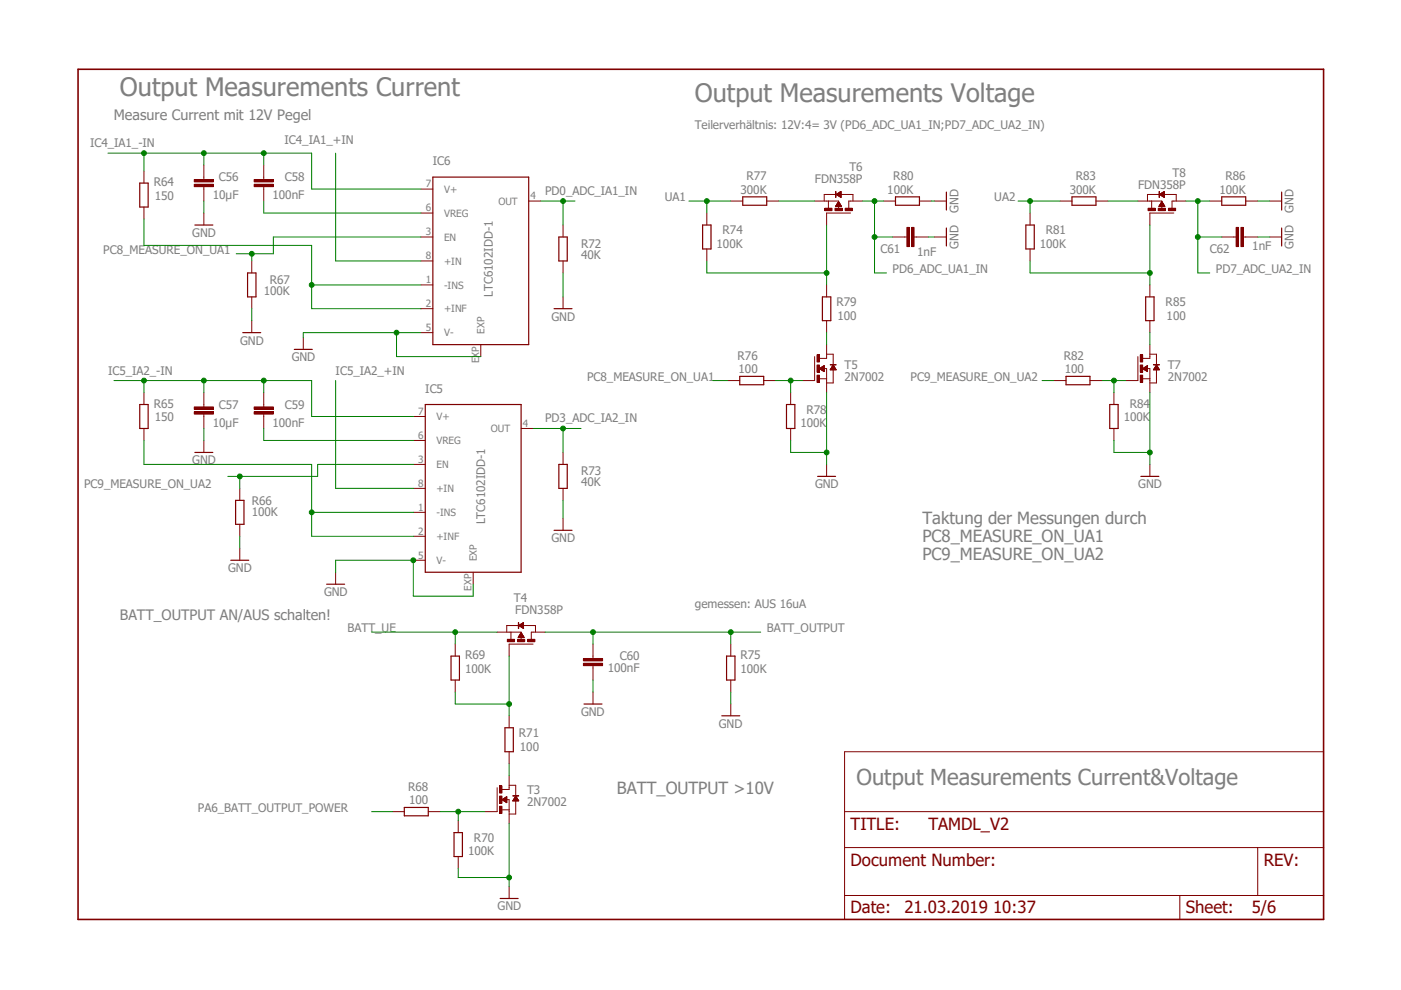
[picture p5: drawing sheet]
<svg xmlns="http://www.w3.org/2000/svg" width="297mm" height="210mm" viewBox="0 0 297 210" stroke-linecap="round" stroke-linejoin="round" font-family="sans-serif">
<path d="M16.5 14.7h264.1v180.2h-264.1z" fill="none" stroke="#7f0000" stroke-width=".34"/>
<path d="M154.9 42.6h2.6M162.6 42.6h2.5M187.3 42.6h2.6M194.9 42.6h2.6M175.3 60.4v2.5M175.3 68v2.5M179.1 159.4h101.5v35.5h-101.5zM179.1 179.7h101.5M179.1 172.1h101.5M266.7 179.7v10.2M179.1 189.9h101.5M250.1 189.9v5" fill="none" stroke="#7f0000" stroke-width=".21"/>
<path d="M157.5 41.7h5.1v1.8h-5.1zM189.9 41.7h5v1.8h-5zM174.4 62.9h1.7v5.1h-1.7z" fill="none" stroke="#7f0000" stroke-width=".25"/>
<path d="M179.2 44.2h1.5v.5h-1.5z" fill-rule="evenodd" fill="#7f0000"/>
<path d="M179.2 44.2h1.5v.5h-1.5z" fill="none" stroke="#7f0000" stroke-width=".21"/>
<path d="M177 44.2h1.6v.5h-1.6z" fill-rule="evenodd" fill="#7f0000"/>
<path d="M177 44.2h1.6v.5h-1.6z" fill="none" stroke="#7f0000" stroke-width=".21"/>
<path d="M174.9 44.2h1.5v.5h-1.5z" fill-rule="evenodd" fill="#7f0000"/>
<path d="M174.9 44.2h1.5v.5h-1.5z" fill="none" stroke="#7f0000" stroke-width=".21"/>
<path d="M177.2 40.6v1.3z" fill-rule="evenodd" fill="#7f0000"/>
<g fill="none" stroke="#7f0000" stroke-width=".21">
<path d="M172.7 42.6h5.1v1.7M174.7 42.6v-1.4h6.1v1.4M175.6 42.6v1.6M177.2 40.6v1.3zM177.2 43.7h1.2M177.2 43.7h1.1M177.2 43.6h1.1M177.3 43.5h1M177.3 41.2l1-.6v1.3zM177.3 43.5h.9M177.3 41.2h1M177.4 43.4h.8"/>
<path d="M177.4 41.3h.9M177.4 43.3h.7M177.4 41.1h.9M177.5 43.3h.6M177.5 41.4h.8M177.5 43.2h.6M177.5 43.1h.5M177.6 43.1h.4M177.6 41h.7M177.6 43h.4M177.6 41.4h.7M177.7 42.9h.2"/>
<path d="M177.7 41h.6M177.7 42.9h.1M177.7 41.5h.6M177.8 42.8h.1M177.8 40.9h.5M177.8 42.8l.6 1h-1.2zM177.9 41.6h.4M177.9 40.9h.4M178 41.7h.3M178 40.8h.3M178.1 41.7h.2M178.1 40.7h.2"/>
<path d="M178.2 41.8h.1M178.2 40.6h.1M178.3 41.9h.1M180.3 45.2h-5v2.5M182.9 42.6h-2.9v1.6M191.8 50.2h.5M193.8 50.2h.5M198.1 42.6h2.6"/>
</g>
<path d="M200.7 40.7v3.8" fill="none" stroke="#7f0000" stroke-width=".25"/>
<path d="M193.3 48.2h.5v4.1h-.5z" fill-rule="evenodd" fill="#7f0000"/>
<path d="M193.3 48.2h.5v4.1h-.5z" fill="none" stroke="#7f0000" stroke-width=".21"/>
<path d="M192.3 48.2h.5v4.1h-.5z" fill-rule="evenodd" fill="#7f0000"/>
<path d="M30.5 36.3v2.5M55.9 37.5v.6M55.9 39.6v.5M30.5 43.9v2.5M189.2 50.2h2.6M192.3 48.2h.5v4.1h-.5zM194.3 50.2h2.5M119.4 95.9v2.6M119.4 103.5v2.6M119.4 109.9v2.5" fill="none" stroke="#7f0000" stroke-width=".21"/>
<path d="M29.6 38.8h1.8v5.1h-1.8zM118.5 98.5h1.8v5h-1.8zM117.5 112.4h3.8" fill="none" stroke="#7f0000" stroke-width=".25"/>
<path d="M53.9 38.1h4.1v.5h-4.1z" fill-rule="evenodd" fill="#7f0000"/>
<path d="M53.9 38.1h4.1v.5h-4.1z" fill="none" stroke="#7f0000" stroke-width=".21"/>
<path d="M53.9 39.1h4.1v.5h-4.1z" fill-rule="evenodd" fill="#7f0000"/>
<path d="M43.2 37.5v.6M43.2 39.6v.5M53.9 39.1h4.1v.5h-4.1zM55.9 35v2.5M55.9 40.1v2.5" fill="none" stroke="#7f0000" stroke-width=".21"/>
<path d="M41.2 38.1h4.1v.5h-4.1z" fill-rule="evenodd" fill="#7f0000"/>
<path d="M41.2 38.1h4.1v.5h-4.1z" fill="none" stroke="#7f0000" stroke-width=".21"/>
<path d="M41.2 39.1h4.1v.5h-4.1z" fill-rule="evenodd" fill="#7f0000"/>
<path d="M41.2 39.1h4.1v.5h-4.1zM43.2 35v2.5M43.2 40.1v2.5M43.2 45.2v2.5M119.4 47.7v2.5M119.4 55.3v2.6M64.3 71.5v2.6M119.4 62.9v2.5M30.5 83.2v2.6M30.5 90.8v2.6M55.9 85.8v.5M55.9 87.8v.5" fill="none" stroke="#7f0000" stroke-width=".21"/>
<path d="M41.3 47.7h3.8M118.5 50.2h1.8v5.1h-1.8zM62.4 74.1h3.8M117.5 65.4h3.8M29.6 85.8h1.8v5h-1.8z" fill="none" stroke="#7f0000" stroke-width=".25"/>
<path d="M53.9 86.3h4.1v.5h-4.1z" fill-rule="evenodd" fill="#7f0000"/>
<path d="M53.9 86.3h4.1v.5h-4.1z" fill="none" stroke="#7f0000" stroke-width=".21"/>
<path d="M53.9 87.3h4.1v.5h-4.1z" fill-rule="evenodd" fill="#7f0000"/>
<path d="M43.2 85.8v.5M43.2 87.8v.5M53.9 87.3h4.1v.5h-4.1zM55.9 83.2v2.6M55.9 88.3v2.5" fill="none" stroke="#7f0000" stroke-width=".21"/>
<path d="M41.2 86.3h4.1v.5h-4.1z" fill-rule="evenodd" fill="#7f0000"/>
<path d="M41.2 86.3h4.1v.5h-4.1z" fill="none" stroke="#7f0000" stroke-width=".21"/>
<path d="M41.2 87.3h4.1v.5h-4.1z" fill-rule="evenodd" fill="#7f0000"/>
<path d="M149.9 45.2v2.5M149.9 52.8v2.5M198.1 50.2h2.6M41.2 87.3h4.1v.5h-4.1zM43.2 83.2v2.6M43.2 88.3v2.5M43.2 93.4v2.5M71.2 121.3v2.6" fill="none" stroke="#7f0000" stroke-width=".21"/>
<path d="M149 47.7h1.7v5.1h-1.7zM200.7 48.3v3.9M41.3 95.9h3.8M69.3 123.9h3.8" fill="none" stroke="#7f0000" stroke-width=".25"/>
<path d="M173.2 75.2h.5v1.6h-.5z" fill-rule="evenodd" fill="#7f0000"/>
<path d="M173.2 75.2h.5v1.6h-.5z" fill="none" stroke="#7f0000" stroke-width=".21"/>
<path d="M173.2 77.4h.5v1.5h-.5z" fill-rule="evenodd" fill="#7f0000"/>
<path d="M173.2 77.4h.5v1.5h-.5z" fill="none" stroke="#7f0000" stroke-width=".21"/>
<path d="M173.2 79.5h.5v1.6h-.5z" fill-rule="evenodd" fill="#7f0000"/>
<path d="M173.2 79.5h.5v1.6h-.5z" fill="none" stroke="#7f0000" stroke-width=".21"/>
<path d="M176 77.3l1.3 .1z" fill-rule="evenodd" fill="#7f0000"/>
<g fill="none" stroke="#7f0000" stroke-width=".21">
<path d="M224.7 42.6h2.6M232.4 42.6h2.5M256.5 42.6h2.5M264.1 42.6h2.6M172.7 75.6v5.1h-2.5M173.7 78.1h1.6v5.1M173.7 78.1l1-.6v1.3M173.7 78.1l1 .7M173.8 78.2h.9M173.9 78.3h.8M173.9 78.1h.8M174 78h.7"/>
<path d="M174.1 77.9h.6M174.1 78.4h.6M174.2 78.4h.5M174.2 77.9h.5M174.3 78.5h.4M174.3 77.8h.4M174.4 77.8h.3M174.5 78.6h.2M174.5 77.7h.2M174.5 78.7h.2M174.5 77.6h.2M174.6 78.7h.1"/>
<path d="M174.6 77.6h.1M174.7 78.8h.1M174.7 77.6h.1M175.3 73.1v2.9h-1.6M175.3 75.1h1.4v2.3M176 77.3l1.3 .1zM176.1 78.3l1.1 .1M176.1 78.3h1.1M176.1 78.2h1.1M176.2 78.1h.9M176.2 78.1h.8M176.3 78h.7"/>
<path d="M176.3 77.9h.7M176.4 77.9h.5M176.4 77.8h.5M176.4 77.7h.4M176.5 77.6h.3M176.6 77.6h.1M176.6 77.5h.1M176.6 77.4h.1M176.7 78.4v2.8h-1.4M176.7 77.4l.6 1h-1.3zM243.8 60.4v2.5M243.8 68v2.5"/>
<path d="M154.3 80.7h2.5M161.9 80.7h2.6M167.6 83.2v2.6M167.6 90.8v2.6M173.7 80.3h1.6M175.3 98.5v2.5"/>
</g>
<path d="M227.3 41.7h5.1v1.8h-5.1zM259 41.7h5.1v1.8h-5.1zM156.8 79.8h5.1v1.8h-5.1zM242.9 62.9h1.8v5.1h-1.8zM166.7 85.8h1.8v5h-1.8zM173.4 101h3.8" fill="none" stroke="#7f0000" stroke-width=".25"/>
<path d="M247.7 44.2h1.6v.5h-1.6z" fill-rule="evenodd" fill="#7f0000"/>
<path d="M247.7 44.2h1.6v.5h-1.6z" fill="none" stroke="#7f0000" stroke-width=".21"/>
<path d="M245.6 44.2h1.5v.5h-1.5z" fill-rule="evenodd" fill="#7f0000"/>
<path d="M245.6 44.2h1.5v.5h-1.5z" fill="none" stroke="#7f0000" stroke-width=".21"/>
<path d="M243.4 44.2h1.5v.5h-1.5z" fill-rule="evenodd" fill="#7f0000"/>
<path d="M243.4 44.2h1.5v.5h-1.5z" fill="none" stroke="#7f0000" stroke-width=".21"/>
<path d="M245.7 40.6l.1 1.3z" fill-rule="evenodd" fill="#7f0000"/>
<g fill="none" stroke="#7f0000" stroke-width=".21">
<path d="M241.3 42.6h5v1.7M243.3 42.6v-1.4h6.1v1.4M244.2 42.6v1.6M245.7 40.6l.1 1.3zM245.7 43.7h1.3M245.7 43.7h1.2M245.8 43.6h1.1M245.8 43.6h1M245.8 41.2l1-.6v1.3zM245.9 43.5h.9M245.9 43.4h.9M245.9 41.2h.9"/>
<path d="M246 41.3h.8M246 41.1h.8M246 43.3h.7M246 43.2h.6M246 41.4h.8M246.1 43.1h.5M246.1 43.1h.4M246.1 41.4h.7M246.1 41h.7M246.2 43h.3M246.2 41.4h.6M246.2 41h.6"/>
<path d="M246.2 42.9h.3M246.2 42.9h.2M246.2 41.5h.6M246.3 42.8h.1M246.3 40.9h.5M246.3 42.8l.7 1h-1.3zM246.4 41.6h.4M246.5 40.9h.3M246.5 41.7h.3M246.5 40.8h.3M246.6 41.7h.2M246.6 40.7h.2"/>
<path d="M246.8 41.8h.1M246.8 40.6h.1M246.8 41.9h.1M248.9 45.2h-5.1v2.5M251.4 42.6h-2.9v1.6M261.6 50.2h.5M263.6 50.2h.5M269.2 42.6h2.5"/>
</g>
<path d="M271.7 40.7v3.8" fill="none" stroke="#7f0000" stroke-width=".25"/>
<path d="M263.1 48.2h.5v4.1h-.5z" fill-rule="evenodd" fill="#7f0000"/>
<path d="M263.1 48.2h.5v4.1h-.5z" fill="none" stroke="#7f0000" stroke-width=".21"/>
<path d="M262.1 48.2h.5v4.1h-.5z" fill-rule="evenodd" fill="#7f0000"/>
<path d="M218.4 45.2v2.5M218.4 52.8v2.5M259 50.2h2.6M262.1 48.2h.5v4.1h-.5zM264.1 50.2h2.6M269.2 50.2h2.5" fill="none" stroke="#7f0000" stroke-width=".21"/>
<path d="M217.5 47.7h1.8v5.1h-1.8zM271.7 48.3v3.9" fill="none" stroke="#7f0000" stroke-width=".25"/>
<path d="M241.8 75.2h.5v1.6h-.5z" fill-rule="evenodd" fill="#7f0000"/>
<path d="M241.8 75.2h.5v1.6h-.5z" fill="none" stroke="#7f0000" stroke-width=".21"/>
<path d="M241.8 77.4h.5v1.5h-.5z" fill-rule="evenodd" fill="#7f0000"/>
<path d="M241.8 77.4h.5v1.5h-.5z" fill="none" stroke="#7f0000" stroke-width=".21"/>
<path d="M241.8 79.5h.5v1.6h-.5z" fill-rule="evenodd" fill="#7f0000"/>
<path d="M241.8 79.5h.5v1.6h-.5z" fill="none" stroke="#7f0000" stroke-width=".21"/>
<path d="M244.6 77.3l1.2 .1z" fill-rule="evenodd" fill="#7f0000"/>
<g fill="none" stroke="#7f0000" stroke-width=".21">
<path d="M53.4 55.3v2.6M53.4 62.9v2.5M53.4 68v2.5M241.3 75.6v5.1h-2.6M242.3 78.1h1.5v5.1M242.3 78.1l1-.6v1.3M242.3 78.1l1 .7M242.4 78.2h.9M242.4 78.3h.9M242.4 78.1h.9M242.5 78.3h.8M242.5 78h.8"/>
<path d="M242.6 77.9h.7M242.7 78.4h.6M242.8 77.9h.5M242.8 78.5h.5M242.9 77.8h.4M243 78.6h.3M243 77.7h.3M243.1 78.7h.2M243.1 77.6h.2M243.2 78.7h.1M243.2 77.6h.1M243.2 78.8h.1"/>
<path d="M243.3 77.6h.1M243.8 73.1v2.9h-1.5M243.8 75.1h1.4v2.3M244.6 77.3l1.2 .1zM244.6 78.4h1.2M244.7 78.3h1M244.7 78.2h1M244.7 78.1h1M244.8 78.1h.8M244.8 78h.8M244.9 77.9h.6M244.9 77.8h.5"/>
<path d="M245 77.8h.4M245 77.7h.4M245.1 77.6h.3M245.1 77.6h.2M245.1 77.5h.2M245.2 78.4v2.8h-1.4M245.2 77.4l.6 1h-1.2zM245.2 77.4h.1M223.5 80.7h2.5M231.1 80.7h2.5M236.2 83.2v2.6M236.2 90.8v2.6"/>
<path d="M242.3 80.3h1.5M243.8 98.5v2.5M50.8 103.5v2.6M50.8 111.2v2.5M50.8 116.2v2.6M125.7 139.1v.5M125.7 141.1v.5"/>
</g>
<path d="M52.5 57.9h1.8v5h-1.8zM51.5 70.5h3.8M226 79.8h5.1v1.8h-5.1zM235.3 85.8h1.8v5h-1.8zM48.9 118.8h3.8M49.9 106.1h1.8v5.1h-1.8zM241.9 101h3.8" fill="none" stroke="#7f0000" stroke-width=".25"/>
<path d="M123.7 140.6h4.1v.5h-4.1z" fill-rule="evenodd" fill="#7f0000"/>
<path d="M123.7 140.6h4.1v.5h-4.1z" fill="none" stroke="#7f0000" stroke-width=".21"/>
<path d="M123.7 139.6h4.1v.5h-4.1z" fill-rule="evenodd" fill="#7f0000"/>
<path d="M123.7 139.6h4.1v.5h-4.1zM125.7 136.6v2.5M107.9 151.8v2.5M107.9 159.4v2.5M125.7 141.6v2.6" fill="none" stroke="#7f0000" stroke-width=".21"/>
<path d="M107.1 154.3h1.7v5.1h-1.7z" fill="none" stroke="#7f0000" stroke-width=".25"/>
<path d="M111.9 135.6h1.5v.5h-1.5z" fill-rule="evenodd" fill="#7f0000"/>
<path d="M111.9 135.6h1.5v.5h-1.5z" fill="none" stroke="#7f0000" stroke-width=".21"/>
<path d="M109.7 135.6h1.5v.5h-1.5z" fill-rule="evenodd" fill="#7f0000"/>
<path d="M109.7 135.6h1.5v.5h-1.5z" fill="none" stroke="#7f0000" stroke-width=".21"/>
<path d="M107.6 135.6h1.5v.5h-1.5z" fill-rule="evenodd" fill="#7f0000"/>
<path d="M107.6 135.6h1.5v.5h-1.5z" fill="none" stroke="#7f0000" stroke-width=".21"/>
<path d="M109.9 132l.1 1.3z" fill-rule="evenodd" fill="#7f0000"/>
<g fill="none" stroke="#7f0000" stroke-width=".21">
<path d="M96.5 136.6v2.5M105.4 134h5.1v1.7M107.4 134v-1.4h6.1v1.4M108.3 134v1.6M109.9 132l.1 1.3zM109.9 135.1h1.2M109.9 135h1.1M110 135h1M110 132.6l1-.6v1.3zM110 134.9h1M110 132.6h1M110.1 134.8h.8"/>
<path d="M110.1 132.7h.9M110.1 134.7h.8M110.2 134.6h.6M110.2 132.8h.8M110.2 132.5h.8M110.3 134.5h.4M110.3 132.4h.7M110.3 134.4h.4M110.4 134.4h.3M110.4 132.8h.6M110.4 132.4h.6M110.4 134.3h.2"/>
<path d="M110.4 134.2h.1M110.4 132.9h.6M110.5 134.2l.6 1h-1.2zM110.5 134.2h.1M110.5 132.9h.5M110.5 132.3h.5M110.6 133h.4M110.6 132.2h.4M110.7 133.1h.3M110.7 132.2h.3M110.8 133.1h.2M110.9 132.1h.1"/>
<path d="M110.9 133.2h.1M110.9 132h.1M111 133.3h.1M113 136.6h-5.1v2.5M115.6 134h-3v1.6M96.5 144.2v2.5"/>
</g>
<path d="M95.6 139.1h1.8v5.1h-1.8z" fill="none" stroke="#7f0000" stroke-width=".25"/>
<path d="M105.9 166.6h.5v1.5h-.5z" fill-rule="evenodd" fill="#7f0000"/>
<path d="M105.9 166.6h.5v1.5h-.5z" fill="none" stroke="#7f0000" stroke-width=".21"/>
<path d="M105.9 168.8h.5v1.5h-.5z" fill-rule="evenodd" fill="#7f0000"/>
<path d="M105.9 168.8h.5v1.5h-.5z" fill="none" stroke="#7f0000" stroke-width=".21"/>
<path d="M105.9 170.9h.5v1.6h-.5z" fill-rule="evenodd" fill="#7f0000"/>
<path d="M105.9 170.9h.5v1.6h-.5z" fill="none" stroke="#7f0000" stroke-width=".21"/>
<path d="M108.7 168.7l1.3 .1z" fill-rule="evenodd" fill="#7f0000"/>
<g fill="none" stroke="#7f0000" stroke-width=".21">
<path d="M89.2 45.2h2.6M89.2 50.2h2.6M89.2 40.1h2.6M89.2 55.3h2.6M112.1 42.6h2.5M89.2 65.4h2.6M89.2 60.4h2.6M89.2 70.5h2.6M101.9 73.1v2.5M87.6 93.4h2.6M87.6 98.5h2.6M87.6 88.3h2.6"/>
<path d="M110.5 90.8h2.5M87.6 113.7h2.6M87.6 103.5h2.6M87.6 108.6h2.6M87.6 118.8h2.6M100.3 121.3v2.6M154.9 136.6v2.5M125.7 146.7v2.6M154.9 144.2v2.5M154.9 149.3v2.5M83.2 172.1h2.5M90.8 172.1h2.5"/>
<path d="M97.2 174v2.5M105.4 167v5.1h-2.5M106.4 169.5h1.5v5.1M106.4 171.7h1.5M106.4 169.5l1 .7M106.5 169.5h.9M106.6 169.7h.8M106.6 169.5h.8M106.7 169.7h.7M106.7 169.4h.7M106.8 169.8h.6M106.8 169.3h.6"/>
<path d="M106.9 169.8h.5M106.9 169.2h.5M107 169.9h.4M107 169.2h.4M107.1 170h.3M107.1 169.2h.3M107.2 169.1h.2M107.2 170.1h.2M107.3 169h.1M107.3 170.1h.1M107.4 170.2h.1M107.4 169h.1"/>
<path d="M107.4 168.9l-1 .6M107.4 168.9v1.3M107.9 164.5v2.9h-1.5M107.9 166.5h1.4v2.3M108.7 168.7l1.3 .1zM108.8 169.7h1.1M108.8 169.6h1.1M108.9 169.5h.9M109 169.5h.8M109 169.4h.7M109 169.3h.7M109.1 169.2h.5"/>
<path d="M109.2 169.1h.4M109.2 169h.3M109.3 169h.1M109.3 169.8v2.8h-1.4M109.3 168.8l.7 1h-1.3zM109.3 168.8h.1M97.2 181.6v2.5M107.9 188v2.5"/>
</g>
<path d="M91.8 37.5h20.3v35.6h-20.3zM90.2 85.8h20.3v35.5h-20.3zM154 139.1h1.8v5.1h-1.8zM123.8 149.3h3.8M153 151.8h3.8M85.7 171.2h5.1v1.8h-5.1zM96.3 176.5h1.7v5.1h-1.7zM106 190.5h3.9" fill="none" stroke="#7f0000" stroke-width=".25"/>
<path d="M43.2 42.6v2.6M119.4 57.9v5M197.5 42.6h.6M119.4 106.1v3.8M71.2 121.3v-2.5h16.4v7.6h12.7v-2.5" fill="none" stroke="#007f00" stroke-width=".21"/>
<circle cx="87.6" cy="118.8" r=".51" fill="#007f00"/>
<g fill="none" stroke="#007f00" stroke-width=".21">
<path d="M196.8 50.2h1.3M43.2 90.8v2.6M167.6 93.4v2.5h7.7M175.3 83.2v15.3"/>
<circle cx="87.6" cy="118.8" r=".51"/>
</g>
<circle cx="175.3" cy="95.9" r=".51" fill="#007f00"/>
<g fill="none" stroke="#007f00" stroke-width=".21">
<path d="M266.7 42.6h2.5M266.7 50.2h2.5M236.2 93.4v2.5h7.6M243.8 83.2v15.3"/>
<circle cx="175.3" cy="95.9" r=".51"/>
</g>
<circle cx="243.8" cy="95.9" r=".51" fill="#007f00"/>
<g fill="none" stroke="#007f00" stroke-width=".21">
<path d="M53.4 65.4v2.6M84.1 70.5v5.1h17.8M89.2 70.5h-24.9v1M50.8 113.7v2.5"/>
<circle cx="243.8" cy="95.9" r=".51"/>
</g>
<circle cx="84.1" cy="70.5" r=".51" fill="#007f00"/>
<g fill="none" stroke="#007f00" stroke-width=".21">
<path d="M107.9 174.6v13.4M97.2 184.1v2h10.7"/>
<circle cx="84.1" cy="70.5" r=".51"/>
</g>
<circle cx="107.9" cy="186.1" r=".51" fill="#007f00"/>
<g fill="none" stroke="#007f00" stroke-width=".21">
<path d="M149.9 55.3v2.6h25.4M175.3 47.7v12.7M125.7 144.2v2.5M154.9 146.7v2.6"/>
<circle cx="107.9" cy="186.1" r=".51"/>
</g>
<circle cx="175.3" cy="57.9" r=".51" fill="#007f00"/>
<g fill="none" stroke="#007f00" stroke-width=".21">
<path d="M66.1 52v13.4h23.1M66.1 60.4h23.1"/>
<circle cx="175.3" cy="57.9" r=".51"/>
</g>
<circle cx="66.1" cy="60.4" r=".51" fill="#007f00"/>
<g fill="none" stroke="#007f00" stroke-width=".21">
<path d="M30.5 46.4v5.6h35.6M55.9 42.6v2.6h33.3M66.1 98.5v15.2h21.5M66.1 108.6h21.5"/>
<circle cx="66.1" cy="60.4" r=".51"/>
</g>
<circle cx="66.1" cy="108.6" r=".51" fill="#007f00"/>
<g fill="none" stroke="#007f00" stroke-width=".21">
<path d="M146 42.6h8.9M149.9 42.6v2.6M30.5 93.4v5.1h35.6M55.9 90.8v2.6h31.7"/>
<circle cx="66.1" cy="108.6" r=".51"/>
</g>
<circle cx="149.9" cy="42.6" r=".51" fill="#007f00"/>
<g fill="none" stroke="#007f00" stroke-width=".21">
<path d="M254 50.2h5M256.5 42.6h-2.5v15.3h2.5"/>
<circle cx="149.9" cy="42.6" r=".51"/>
</g>
<circle cx="253.9" cy="50.2" r=".51" fill="#007f00"/>
<g fill="none" stroke="#007f00" stroke-width=".21">
<path d="M251.4 42.6h2.6"/>
<circle cx="253.9" cy="50.2" r=".51"/>
</g>
<circle cx="253.9" cy="42.6" r=".51" fill="#007f00"/>
<g fill="none" stroke="#007f00" stroke-width=".21">
<path d="M175.3 70.5v2.6M164.5 80.7h5.7M167.6 80.7v2.5"/>
<circle cx="253.9" cy="42.6" r=".51"/>
</g>
<circle cx="167.6" cy="80.7" r=".51" fill="#007f00"/>
<g fill="none" stroke="#007f00" stroke-width=".21">
<path d="M218.4 55.3v2.6h25.4M243.8 47.7v12.7"/>
<circle cx="167.6" cy="80.7" r=".51"/>
</g>
<circle cx="243.8" cy="57.9" r=".51" fill="#007f00"/>
<g fill="none" stroke="#007f00" stroke-width=".21">
<path d="M243.8 70.5v2.6M233.6 80.7h5.1M236.2 80.7v2.5"/>
<circle cx="243.8" cy="57.9" r=".51"/>
</g>
<circle cx="236.2" cy="80.7" r=".51" fill="#007f00"/>
<g fill="none" stroke="#007f00" stroke-width=".21">
<path d="M215.9 42.6h8.8M218.4 42.6v2.6"/>
<circle cx="236.2" cy="80.7" r=".51"/>
</g>
<circle cx="218.4" cy="42.6" r=".51" fill="#007f00"/>
<g fill="none" stroke="#007f00" stroke-width=".21">
<path d="M114.6 42.6h7.3M119.4 42.6v5.1"/>
<circle cx="218.4" cy="42.6" r=".51"/>
</g>
<circle cx="119.4" cy="42.6" r=".51" fill="#007f00"/>
<g fill="none" stroke="#007f00" stroke-width=".21">
<path d="M22.9 32.5h33v2.5M43.2 32.5v2.5M71.2 32.5v22.8h18M165.1 42.6h7.6M234.9 42.6h6.4"/>
<circle cx="119.4" cy="42.6" r=".51"/>
</g>
<circle cx="43.2" cy="32.5" r=".51" fill="#007f00"/>
<g fill="none" stroke="#007f00" stroke-width=".21">
<path d="M55.9 32.5h10.2v7.6h23.1"/>
<circle cx="43.2" cy="32.5" r=".51"/>
</g>
<circle cx="55.9" cy="32.5" r=".51" fill="#007f00"/>
<g fill="none" stroke="#007f00" stroke-width=".21">
<path d="M30.5 32.5v3.8"/>
<circle cx="55.9" cy="32.5" r=".51"/>
</g>
<circle cx="30.5" cy="32.5" r=".51" fill="#007f00"/>
<g fill="none" stroke="#007f00" stroke-width=".21">
<path d="M24.2 80.7h6.3M43.2 80.7v2.5M55.9 80.7v2.5M71.2 80.7v22.8h16.4"/>
<circle cx="30.5" cy="32.5" r=".51"/>
</g>
<circle cx="43.2" cy="80.7" r=".51" fill="#007f00"/>
<g fill="none" stroke="#007f00" stroke-width=".21">
<path d="M66.1 80.7v7.6h21.5"/>
<circle cx="43.2" cy="80.7" r=".51"/>
</g>
<circle cx="55.9" cy="80.7" r=".51" fill="#007f00"/>
<g fill="none" stroke="#007f00" stroke-width=".21">
<path d="M66.1 80.7h-35.6v2.5"/>
<circle cx="55.9" cy="80.7" r=".51"/>
</g>
<circle cx="30.5" cy="80.7" r=".51" fill="#007f00"/>
<g fill="none" stroke="#007f00" stroke-width=".21">
<path d="M107.9 139.1v12.7M96.5 146.7v2.6h11.4"/>
<circle cx="30.5" cy="80.7" r=".51"/>
</g>
<circle cx="107.9" cy="149.3" r=".51" fill="#007f00"/>
<g fill="none" stroke="#007f00" stroke-width=".21">
<path d="M93.3 172.1h9.6M97.2 172.1v1.9M107.9 161.9v2.6"/>
<circle cx="107.9" cy="149.3" r=".51"/>
</g>
<circle cx="97.1" cy="172.1" r=".51" fill="#007f00"/>
<g fill="none" stroke="#007f00" stroke-width=".21">
<path d="M115.6 134h45.7M125.7 134v2.6M78.8 172.1h4.4"/>
<circle cx="97.1" cy="172.1" r=".51"/>
</g>
<circle cx="125.7" cy="134" r=".51" fill="#007f00"/>
<g fill="none" stroke="#007f00" stroke-width=".21">
<path d="M154.9 134v2.6"/>
<circle cx="125.7" cy="134" r=".51"/>
</g>
<circle cx="154.9" cy="134" r=".51" fill="#007f00"/>
<g fill="none" stroke="#007f00" stroke-width=".21">
<path d="M78.8 134h26.6M96.5 134v2.6"/>
<circle cx="154.9" cy="134" r=".51"/>
</g>
<circle cx="96.5" cy="134" r=".51" fill="#007f00"/>
<g fill="none" stroke="#007f00" stroke-width=".21">
<path d="M53.4 53.8v1.5M89.2 50.2h-31.2v3.6h-7.9"/>
<circle cx="96.5" cy="134" r=".51"/>
</g>
<circle cx="53.4" cy="53.8" r=".51" fill="#007f00"/>
<g fill="none" stroke="#007f00" stroke-width=".21">
<path d="M87.6 98.5h-20.3v2.5h-19M151.1 80.7h3.2M50.8 101v2.5"/>
<circle cx="53.4" cy="53.8" r=".51"/>
</g>
<circle cx="50.8" cy="101" r=".51" fill="#007f00"/>
<g fill="none" stroke="#007f00" stroke-width=".21">
<path d="M113 90.8h10.2M119.4 90.8v5.1M220.9 80.7h2.6"/>
<circle cx="50.8" cy="101" r=".51"/>
</g>
<circle cx="119.4" cy="90.8" r=".51" fill="#007f00"/>
<g fill="none" stroke="#007f00" stroke-width=".21">
<path d="M185.4 50.2h3.8M187.3 42.6h-1.9v15.3h2.6"/>
<circle cx="119.4" cy="90.8" r=".51"/>
</g>
<circle cx="185.4" cy="50.2" r=".51" fill="#007f00"/>
<g fill="none" stroke="#007f00" stroke-width=".21">
<path d="M182.9 42.6h2.5"/>
<circle cx="185.4" cy="50.2" r=".51"/>
</g>
<circle cx="185.4" cy="42.6" r=".51" fill="#007f00"/>
<circle cx="185.4" cy="42.6" r=".51" fill="none" stroke="#007f00" stroke-width=".21"/>
<g font-size="5.4" fill="#7f7f7f">
<text x="25.4" y="20.4">Output Measurements Current</text>
<text x="147.3" y="21.7">Output Measurements Voltage</text>
</g>
<text font-size="4.7" fill="#7f7f7f" x="181.6" y="166.4">Output Measurements Current&amp;Voltage</text>
<g font-size="3.6" fill="#7f7f7f">
<text x="195.6" y="111.2">Taktung der Messungen durch</text>
<text x="195.6" y="115">PC8_MEASURE_ON_UA1</text>
<text x="195.6" y="118.8">PC9_MEASURE_ON_UA2</text>
<text x="130.8" y="168.3">BATT_OUTPUT &gt;10V</text>
</g>
<g font-size="3.6" fill="#7f0000">
<text x="180.3" y="175.9">TITLE:</text>
<text x="196.8" y="175.9">TAMDL_V2</text>
<text x="180.3" y="183.5">Document Number:</text>
<text x="267.9" y="183.5">REV:</text>
<text x="180.3" y="193.7">Date:</text>
<text x="191.8" y="193.7">21.03.2019 10:37</text>
<text x="251.4" y="193.7">Sheet:</text>
<text x="265.4" y="193.7">5/6</text>
</g>
<g font-size="3" fill="#7f7f7f">
<text x="24.2" y="25.5">Measure Current mit 12V Pegel</text>
<text x="25.4" y="131.5">BATT_OUTPUT AN/AUS schalten!</text>
</g>
<g font-size="2.5" fill="#7f7f7f">
<text x="147.3" y="27.4">Teilerverhältnis: 12V:4= 3V (PD6_ADC_UA1_IN;PD7_ADC_UA2_IN)</text>
<text x="19.1" y="31.2">IC4_IA1_-IN</text>
<text x="60.3" y="30.4">IC4_IA1_+IN</text>
<text x="91.8" y="35">IC6</text>
<text x="32.6" y="39.5">R64</text>
<text x="46.4" y="38.4">C56</text>
<text x="60.4" y="38.4">C58</text>
<text x="115.6" y="41.4">PD0_ADC_IA1_IN</text>
<text x="157" y="41.1">300K</text>
<text x="158.3" y="38.3">R77</text>
<text x="172.8" y="38.8">FDN358P</text>
<text x="180.1" y="36.3">T6</text>
<text x="188.1" y="41.1">100K</text>
<text x="189.4" y="38.3">R80</text>
<text x="226.8" y="41.1">300K</text>
<text x="228.1" y="38.3">R83</text>
<text x="241.3" y="40.1">FDN358P</text>
<text x="248.6" y="37.5">T8</text>
<text x="258.6" y="41.1">100K</text>
<text x="259.8" y="38.3">R86</text>
<text x="32.8" y="42.4">150</text>
<text x="45.1" y="42.2">10µF</text>
<text x="57.8" y="42.2">100nF</text>
<text x="141" y="42.6">UA1</text>
<text x="203.2" y="45.1" transform="rotate(-90 203.2 45.1)">GND</text>
<text x="210.8" y="42.6">UA2</text>
<text x="274.3" y="45.1" transform="rotate(-90 274.3 45.1)">GND</text>
<text x="21.9" y="53.8">PC8_MEASURE_ON_UA1</text>
<text x="40.8" y="50.2">GND</text>
<text x="123.2" y="52.5">R72</text>
<text x="151.9" y="52.5">100K</text>
<text x="153.2" y="49.7">R74</text>
<text x="186.7" y="53.7">C61</text>
<text x="203.2" y="52.7" transform="rotate(-90 203.2 52.7)">GND</text>
<text x="220.5" y="52.5">100K</text>
<text x="221.7" y="49.7">R81</text>
<text x="256.5" y="53.7">C62</text>
<text x="265.5" y="53">1nF</text>
<text x="274.3" y="52.7" transform="rotate(-90 274.3 52.7)">GND</text>
<text x="123.2" y="54.8">40K</text>
<text x="189.2" y="57.9">PD6_ADC_UA1_IN</text>
<text x="194.4" y="54.3">1nF</text>
<text x="257.8" y="57.9">PD7_ADC_UA2_IN</text>
<text x="55.9" y="62.4">100K</text>
<text x="57.2" y="60.2">R67</text>
<text x="104.5" y="62.9" transform="rotate(-90 104.5 62.9)">LTC6102IDD-1</text>
<text x="177.3" y="64.9">R79</text>
<text x="247.1" y="64.9">R85</text>
<text x="116.9" y="68">GND</text>
<text x="177.5" y="67.8">100</text>
<text x="247.4" y="67.8">100</text>
<text x="50.9" y="73.1">GND</text>
<text x="61.8" y="76.6">GND</text>
<text x="156.4" y="76.4">R76</text>
<text x="225.5" y="76.4">R82</text>
<text x="22.9" y="79.4">IC5_IA2_-IN</text>
<text x="71.2" y="79.4">IC5_IA2_+IN</text>
<text x="90.2" y="83.2">IC5</text>
<text x="124.5" y="80.7">PC8_MEASURE_ON_UA1</text>
<text x="156.6" y="79.2">100</text>
<text x="179.1" y="78.1">T5</text>
<text x="179.1" y="80.7">2N7002</text>
<text x="193" y="80.7">PC9_MEASURE_ON_UA2</text>
<text x="225.8" y="79.2">100</text>
<text x="247.6" y="78.1">T7</text>
<text x="247.6" y="80.7">2N7002</text>
<text x="32.6" y="86.5">R65</text>
<text x="32.8" y="89.3">150</text>
<text x="46.4" y="86.7">C57</text>
<text x="60.4" y="86.7">C59</text>
<text x="115.6" y="89.6">PD3_ADC_IA2_IN</text>
<text x="171" y="87.8">R78</text>
<text x="238.2" y="89.3">100K</text>
<text x="239.5" y="86.5">R84</text>
<text x="45.1" y="90.5">10µF</text>
<text x="57.8" y="90.5">100nF</text>
<text x="169.7" y="90.6">100K</text>
<text x="40.8" y="98.5">GND</text>
<text x="123.2" y="100.8">R73</text>
<text x="17.8" y="103.5">PC9_MEASURE_ON_UA2</text>
<text x="53.4" y="107.1">R66</text>
<text x="123.2" y="103">40K</text>
<text x="172.8" y="103.5">GND</text>
<text x="241.3" y="103.5">GND</text>
<text x="53.4" y="109.4">100K</text>
<text x="102.9" y="111.2" transform="rotate(-90 102.9 111.2)">LTC6102IDD-1</text>
<text x="116.9" y="115">GND</text>
<text x="48.4" y="121.3">GND</text>
<text x="68.7" y="126.4">GND</text>
<text x="109" y="127.7">T4</text>
<text x="109.3" y="130.2">FDN358P</text>
<text x="147.3" y="128.9">gemessen: AUS 16uA</text>
<text x="73.7" y="134">BATT_UE</text>
<text x="162.6" y="134">BATT_OUTPUT</text>
<text x="98.6" y="142.7">100K</text>
<text x="98.6" y="139.8">R69</text>
<text x="128.9" y="142.5">100nF</text>
<text x="131.4" y="140">C60</text>
<text x="157" y="142.7">100K</text>
<text x="157" y="139.8">R75</text>
<text x="123.2" y="151.8">GND</text>
<text x="152.4" y="154.3">GND</text>
<text x="110" y="156.3">R71</text>
<text x="110.2" y="159.1">100</text>
<text x="86.5" y="167.8">R68</text>
<text x="41.9" y="172.1">PA6_BATT_OUTPUT_POWER</text>
<text x="86.7" y="170.6">100</text>
<text x="111.8" y="168.3">T3</text>
<text x="111.8" y="170.8">2N7002</text>
<text x="100.5" y="178.6">R70</text>
<text x="99.2" y="181.4">100K</text>
<text x="105.5" y="193">GND</text>
</g>
<g font-size="2.1" fill="#7f7f7f">
<text x="90.3" y="39.7">7</text>
<text x="94.1" y="40.9">V+</text>
<text x="90.3" y="44.8">6</text>
<text x="94.1" y="45.9">VREG</text>
<text x="105.7" y="43.4">OUT</text>
<text x="112.5" y="42.2">4</text>
<text x="90.3" y="49.9">3</text>
<text x="94.1" y="51">EN</text>
<text x="90.3" y="54.9">8</text>
<text x="94.1" y="56.1">+IN</text>
<text x="90.3" y="65.1">2</text>
<text x="90.3" y="60">1</text>
<text x="94.1" y="61.2">-INS</text>
<text x="90.3" y="70.2">5</text>
<text x="94.1" y="71.3">V-</text>
<text x="94.1" y="66.3">+INF</text>
<text x="102.7" y="70.7" transform="rotate(-90 102.7 70.7)">EXP</text>
<text x="101.6" y="77" transform="rotate(-90 101.6 77)">EXP</text>
<text x="88.7" y="88">7</text>
<text x="92.5" y="89.1">V+</text>
<text x="88.7" y="93">6</text>
<text x="92.5" y="94.1">VREG</text>
<text x="104.1" y="91.6">OUT</text>
<text x="110.9" y="90.5">4</text>
<text x="88.7" y="98.1">3</text>
<text x="92.5" y="99.2">EN</text>
<text x="88.7" y="103.2">8</text>
<text x="92.5" y="104.3">+IN</text>
<text x="88.7" y="113.4">2</text>
<text x="88.7" y="108.3">1</text>
<text x="92.5" y="109.4">-INS</text>
<text x="88.7" y="118.4">5</text>
<text x="92.5" y="119.5">V-</text>
<text x="92.5" y="114.5">+INF</text>
<text x="101.1" y="119" transform="rotate(-90 101.1 119)">EXP</text>
<text x="100" y="125.3" transform="rotate(-90 100 125.3)">EXP</text>
</g>
</svg>
